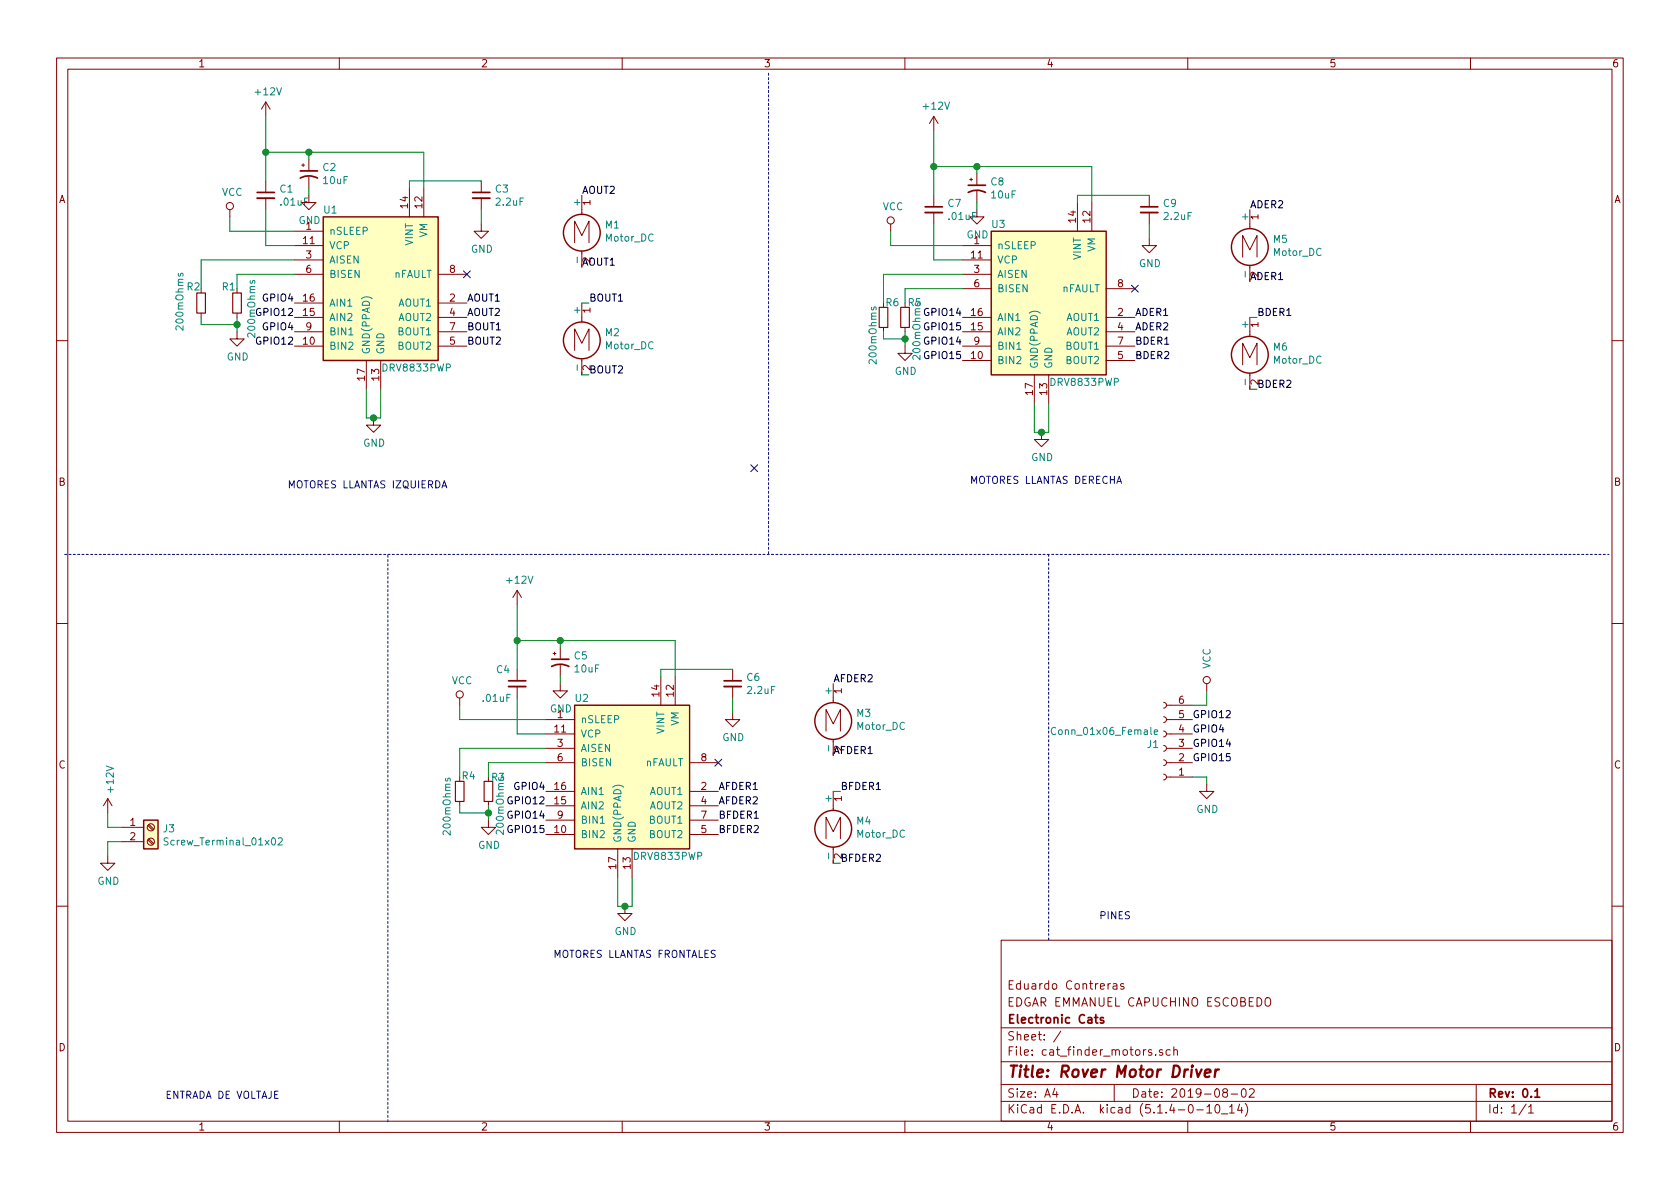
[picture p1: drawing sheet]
<svg xmlns="http://www.w3.org/2000/svg" width="297mm" height="210mm" viewBox="0 0 297 210" stroke-linecap="round" stroke-linejoin="round" font-family="sans-serif">
<g fill="none" stroke="#840000" stroke-width=".18">
<path d="M10 10.3h277v189.9h-277zM12 12.2h273v186.1h-273zM47 18v2.6M47 18l-.8 1.3M47 18l.8 1.3M60 10.3v1.9M110 10.3v1.9M160 10.3v1.9M210 10.3v1.9M260 10.3v1.9M40.6 37.1v1.2M47 32v2"/>
<path d="M47 35v2.1M53.3 29.2h.5M53.6 29v.5M54.6 34.5v1.3h1.3l-1.3 1.3-1.3-1.3h1.3M54.6 28.2v2M54.6 31.2v2.1M72.4 33.3v5M74.9 33.3v5M85.1 39.6v1.3h1.3l-1.3 1.3-1.3-1.3h1.3M85.1 32v2M85.1 35v2.1M102.9 34.5v3.4"/>
<path d="M157.5 39.6v1.3M165.1 20.6l-.8 1.2M165.1 20.6v2.5M165.1 34.5v2.1M165.1 37.6v2M165.1 20.6l.8 1.2M171.4 31.7h.6M171.7 31.5v.5M172.7 37.1v1.2h1.3l-1.3 1.3-1.3-1.3h1.3M172.7 30.7v2.1M172.7 33.8v2M190.5 35.8v5.1"/>
<path d="M193 35.8v5.1M203.2 34.5v2.1M203.2 37.6v2M221 37.1v3.3M35.6 55.4v.7M41.9 58.7v1.2h1.3l-1.3 1.3-1.3-1.3h1.3M41.9 51v.8M41.9 55.4v.7M52.1 40.9h5M52.1 43.4h5M52.1 56.1h5M52.1 53.6h5"/>
<path d="M52.1 46h5M52.1 48.5h5M52.1 58.7h5M77.5 56.1h5M77.5 53.6h5M77.5 48.5h5M77.5 58.7h5M101.6 42.9v-3.8l1.3 2.6 1.2-2.6v3.8M102.9 44.4v2.8M102.9 53.6v3.3M156.2 57.9v.8M160 53.6v.8"/>
<path d="M160 57.9v.8M170.2 43.4h5.1M170.2 56.1h5.1M170.2 46h5.1M170.2 48.5h5.1M170.2 58.7h5.1M170.2 51h5.1M195.6 56.1h5.1M195.6 58.7h5.1M195.6 51h5.1M203.2 42.2v1.2h1.3l-1.3 1.3-1.3-1.3h1.3M219.7 45.5v-3.8l1.3 2.5 1.2-2.5v3.8"/>
<path d="M221 46.9v2.9M221 56.1v3.4M10 60.2h2M52.1 61.2h5M64.8 63.7v5.1M66 73.9v1.3h1.3l-1.3 1.2-1.2-1.2h1.2M67.3 63.7v5.1M77.5 61.2h5M101.6 62v-3.8l1.3 2.5 1.2-2.5v3.8M102.9 63.4v2.9M160 61.2v1.3h1.3l-1.3 1.2-1.3-1.2h1.3M170.2 61.2h5.1"/>
<path d="M170.2 63.7h5.1M182.9 66.3v5.1M184.1 76.4v1.3h1.3l-1.3 1.3-1.2-1.3h1.2M185.4 66.3v5.1M195.6 61.2h5.1M195.6 63.7h5.1M219.7 64.5v-3.8l1.3 2.5 1.2-2.5v3.8M221 66v2.8M285 60.2h2M10 110.3h2M91.4 104.4l-.7 1.3M91.4 104.4v2.5"/>
<path d="M91.4 118.4v2M91.4 104.4l.8 1.3M97.8 115.6h.5M98 115.3v.5M99.1 114.5v2.1M99.1 117.6v2M116.8 119.6v5.1M119.4 119.6v5.1M129.5 118.4v2M285 110.3h2M81.3 123.4v1.3M86.4 137.4v.8"/>
<path d="M91.4 121.4v2M96.5 127.2h5.1M96.5 129.8h5.1M96.5 132.3h5.1M96.5 134.9h5.1M96.5 139.9h5.1M99.1 120.9v1.3h1.2l-1.2 1.2-1.3-1.2h1.3M121.9 134.9h5.1M121.9 139.9h5.1M129.5 126v1.2h1.3l-1.3 1.3-1.2-1.3h1.2M129.5 121.4v2M146 129.3v-3.8l1.3 2.5 1.3-2.5v3.8"/>
<path d="M147.3 120.9v3.4M147.3 130.8v2.8M147.3 139.9v3.4M205.7 124.2l.4 .1 .1 .3-.1 .4-.4 .2M205.7 126.7l.4 .2 .1 .2-.1 .5-.4 .2M205.7 129.3l.4 .1 .1 .3-.1 .4-.4 .2M205.7 131.8l.4 .1 .1 .3-.1 .5-.4 .1M205.7 134.4l.4 .1 .1 .3-.1 .4-.4 .2M205.7 136.9l.4 .1 .1 .3-.1 .4-.4 .2M206.2 124.7h4.6M206.2 127.2h4.6M206.2 129.8h4.6"/>
<path d="M206.2 132.3h4.6M206.2 134.9h4.6M206.2 137.4h4.6M213.4 138.7v1.2h1.2l-1.2 1.3-1.3-1.3h1.3M213.4 120.9v1.3M19 151.4v1.2h1.3l-1.3 1.3-1.2-1.3h1.2M19 141.2l-.7 1.3M19 141.2v2.6M19 141.2l.8 1.3M21.6 146.3h3.8M21.6 148.8h3.8M26.1 148.5l.9 .8"/>
<path d="M26.1 146l.9 .8M26.3 148.3l.9 .9M26.3 145.8l.9 .8M81.3 141.7v.8M86.4 145v1.3h1.2l-1.2 1.3-1.3-1.3h1.3M86.4 141.7v.8M96.5 147.6h5.1M96.5 142.5h5.1M96.5 145h5.1M109.2 150.1v5.1M111.8 150.1v5.1M121.9 147.6h5.1"/>
<path d="M121.9 142.5h5.1M121.9 145h5.1M146 148.3v-3.8l1.3 2.6 1.3-2.6v3.8M147.3 149.8v2.8M10 160.2h2M110.5 160.3v1.2h1.3l-1.3 1.3-1.3-1.3h1.3M177 166.3h108v32h-108zM196.3 173.9l-.4 .3M196.8 174h.6l.1 .9M197.5 174.3l-.5 .1-.2 .2v.2l.2 .1 .5-.1M198.7 174l-.4-.1-.2 .2 .1 .3 .5 .1v.3h-.6M223.9 176.5a.5 .5 0 0 1 .5 0 .5 .5 0 0 1 .3 .4v.5a.5 .5 0 0 1-.5 .5 .5 .5 0 0 1-.5-.5v-.5z"/>
<path d="M285 160.2h2M60 198.3v1.9M110 198.3v1.9M160 198.3v1.9M177 194.8h108M177 191.8h108M177 187.8h108M177 181.8h108M186.5 192.5l-.4 1h1M186.8 193v1M187.6 182.3l-1.3 2M197 191.8v3"/>
<path d="M203.6 185.7l-.3-.1-.3 .2 .1 .2 .5 .2v.3h-.6M204.3 186.5v.1M205.5 185.7l-.3-.1-.2 .2 .1 .2 .4 .2v.3h-.5M206.9 185.7l-.4-.1-.3 .3v.6l.3 .1 .4-.1M207.5 185.7l.2-.1 .4 .1 .1 .9M207.5 185.1v1.5M210 198.3v1.9M211.6 196.3h1.2M213.4 195.8l.4-.5v1.5M213.4 196.8h.8M215 195.4l.3-.1a.94 .94 0 0 1 0 1.5 .8 .8 0 0 1-.6-.6 .8 .8 0 0 1 .3-.8zM216 197h1.1"/>
<path d="M216.5 193.2l-.3-.3 .1-.2a.48 .48 0 0 1 .6-.1l.1 .2-.1 .3-.6 .1a.48 .48 0 0 0 0 .7l.2 .1 .5-.1v-.4l-.2-.3M217.4 195.8l.4-.5v1.5M217.4 196.8h.8M217.7 193.5h1.1M219.2 195.2l-.4 1.1h.9M219.5 195.8v1M219.6 192.7l.4-.2a.94 .94 0 0 1 0 1.5 .82 .82 0 0 1-.4-1.3zM220.2 195.1a1.71 1.71 0 0 1 0 2.3M220.9 192.7l.2-.2h.4l.2 .2 .1 .3-1 1h1M260 198.3v1.9M261 191.8v6.5M269.8 195.2l-1.2 2"/>
<path d="M270.3 195.8l.4-.5v1.5M270.3 196.8h.8"/>
<circle cx="40.6" cy="36.4" r=".63"/>
<circle cx="157.5" cy="39" r=".63"/>
<circle cx="81.3" cy="122.8" r=".63"/>
<circle cx="213.4" cy="120.3" r=".63"/>
<circle cx="26.7" cy="148.8" r=".63"/>
<circle cx="26.7" cy="146.3" r=".63"/>
</g>
<g fill="none" stroke="#840000" stroke-width=".3">
<path d="M45.5 34h3M53.1 31.5a3.2 3.2 0 0 1 3 0M53.1 30.2h3M83.6 34h3M163.6 36.6h3M171.2 34a3.2 3.2 0 0 1 3 0M171.2 32.8h3M201.7 36.6h3M97.5 117.9a3.2 3.2 0 0 1 3.1 0M97.5 116.6h3.1M89.9 120.4h3.1M128 120.4h3.1"/>
<path d="M193.5 179.9h.6M193.8 179.4v1.3l.3 .2M195.1 180l-.4-.1-.2 .2 .1 .3 .5 .1v.3h-.6M271.4 193l.4-.5v1.5M271.4 194h.8"/>
</g>
<path d="M211.5 189.1l.3 1.3 .6-1.3M213 189.8l1-.2v-.4h-.8l-.2 1 .2 .2 .6-.1M214.9 189.1l-.1 1.3M215.5 189.1a.55 .55 0 0 0-.6 .4" fill="none" stroke="#840000" stroke-width=".41"/>
<path d="M45.5 35h3M83.6 35h3M163.6 37.6h3M201.7 37.6h3M89.9 121.4h3.1M128 121.4h3.1" fill="none" stroke="#840000" stroke-width=".33"/>
<g fill="none" stroke="#840000" stroke-width=".25">
<path d="M57.1 38.3h20.4v25.4h-20.4zM175.3 40.9h20.3v25.4h-20.3zM101.6 124.7h20.3v25.4h-20.3zM25.4 145h2.5v5.1h-2.5z"/>
<circle cx="102.9" cy="41.1" r="3.3"/>
<circle cx="221" cy="43.7" r="3.3"/>
<circle cx="102.9" cy="60.2" r="3.3"/>
<circle cx="221" cy="62.7" r="3.3"/>
<circle cx="147.3" cy="127.5" r="3.3"/>
<circle cx="147.3" cy="146.6" r="3.3"/>
</g>
<g fill="#ffffc2" stroke="#ffffc2" stroke-width=".18">
<path d="M57.1 38.3h20.4v25.4h-20.4z"/>
<path d="M25.4 145h2.5v5.1h-2.5z"/>
<path d="M101.6 124.7h20.3v25.4h-20.3z"/>
<path d="M175.3 40.9h20.3v25.4h-20.3z"/>
</g>
<path d="M31.6 48.4l-.1 .3 .2 .1h.2l.1-.4h.3v.4M44.3 49.6l-.1 .3 .2 .2h.2l.1-.5h.3v.5M61.7 59.2h.7M154.1 54.3v.3l.2 .2h.1l.2-.5h.3v.5M179.8 61.8h.7M78.8 137.6v.3l.1 .2h.2l.1-.5h.4v.5M186.7 128.7a.6 .6 0 0 0-.9 .5 .6 .6 0 0 0 .6 .7l.3-.1M204.1 129.5l.6-.1-.1-.3h-.3l-.2 .1v.6h.5M29.7 148.2h-.5l-.1 .1v.4l.6 .2v.3l-.2 .2h-.5M49.2 148.3l.5-.1 .2 .3v.2l-.8 .7h.8M106.1 145.6h.8" fill="none" stroke="#008484" stroke-width=".18"/>
<path d="M34.8 51.8h1.5v3.6h-1.5zM41.1 51.8h1.6v3.6h-1.6zM155.4 54.4h1.6v3.5h-1.6zM159.3 54.4h1.5v3.5h-1.5zM80.5 138.2h1.5v3.5h-1.5zM85.6 138.2h1.5v3.5h-1.5z" fill="none" stroke="#840000" stroke-width=".2"/>
<path d="M135.9 12.9v85.1M11.4 98h273.1M185.4 98v68.6M68.6 198.4v-100.4" fill="none" stroke="#0000c2" stroke-width=".18" stroke-dasharray=".4 .4"/>
<g fill="none" stroke="#008400" stroke-width=".18">
<path d="M40.6 38.3v2.6h11.5M47 20.6v11.4M47 37.1v6.3h5.1M47 26.9h27.9v6.4M54.6 26.9v1.3M54.6 33.3v1.2M85.1 32h-12.7v1.3M85.1 37.1v2.5M165.1 29.5h27.9v6.3M165.1 23.1v11.4M165.1 39.6v6.4h5.1M172.7 29.5v1.2"/>
<path d="M172.7 35.8v1.3M203.2 34.5h-12.7v1.3M203.2 39.6v2.6M35.6 56.1v1.3h6.3M41.9 56.1v2.6M52.1 46h-16.5v5M52.1 48.5h-10.2v2.5M102.9 53.6h1.2M156.2 58.7v1.2h3.8M157.5 40.9v2.5h12.7M160 58.7v2.5M170.2 51h-10.2v2.6"/>
<path d="M170.2 48.5h-14v5.1M221 56.1h1.2M64.8 68.8v5.1h2.5v-5.1M102.9 66.3h1.2M182.9 71.4v5h2.5v-5M221 68.8h1.2M91.4 106.9v11.5M91.4 113.3h28v6.3M99.1 113.3v1.2M99.1 119.6v1.3M129.5 118.4h-12.7v1.2M81.3 124.7v2.5h15.2"/>
<path d="M91.4 123.4v6.4h5.1M96.5 134.9h-10.1v2.5M96.5 132.3h-15.2v5.1M129.5 123.4v2.6M147.3 139.9h1.3M210.8 137.4h2.6v1.3M213.4 122.2v2.5h-2.6M19 143.8v2.5h2.6M21.6 148.8h-2.6v2.6M81.3 142.5v1.3h5.1M86.4 142.5v2.5M109.2 155.2v5.1h2.6v-5.1"/>
<path d="M147.3 152.6h1.3"/>
</g>
<path d="M78.1 86.3l.5-1.3 .4 1.3M78.3 85.9h.6" fill="none" stroke="#0000c2" stroke-width=".18"/>
<g fill="#008400" stroke="#008400" stroke-width=".25">
<circle cx="54.6" cy="26.9" r=".51"/>
<circle cx="86.4" cy="143.8" r=".51"/>
<circle cx="160" cy="59.9" r=".51"/>
<circle cx="99.1" cy="113.3" r=".51"/>
<circle cx="47" cy="26.9" r=".51"/>
<circle cx="91.4" cy="113.3" r=".51"/>
<circle cx="41.9" cy="57.4" r=".51"/>
<circle cx="110.5" cy="160.3" r=".51"/>
<circle cx="184.2" cy="76.4" r=".51"/>
<circle cx="66" cy="73.9" r=".51"/>
<circle cx="165.1" cy="29.5" r=".51"/>
<circle cx="172.7" cy="29.5" r=".51"/>
</g>
<path d="M81.9 47.9l1.3 1.2M83.2 47.9l-1.3 1.2M200.1 50.4l1.2 1.3M201.3 50.4l-1.2 1.3M132.7 82.2l1.3 1.2M134 82.2l-1.3 1.2M126.4 134.3l1.2 1.2M127.6 134.3l-1.2 1.2" fill="none" stroke="#000084" stroke-width=".18"/>
<text font-size="2.8" fill="#840000" x="178" y="190.5">Title: Rover Motor Driver</text>
<g font-size="2.1" fill="#840000">
<text x="178" y="178">EDGAR EMMANUEL CAPUCHINO ESCOBEDO</text>
<text x="178" y="175">Eduardo Contreras</text>
<text x="178" y="184">Sheet: /</text>
<text x="178" y="181">Electronic Cats</text>
<text x="178" y="186.7">File: cat_finder_motors.sch</text>
<text x="178" y="196.9">KiCad E.D.A. kicad (5.1.4-0-10_14)</text>
<text x="178" y="194.1">Size: A4</text>
<text x="200" y="194.1">Date: 2019-08-02</text>
<text x="263" y="194.1">Rev: 0.1</text>
<text x="263" y="196.9">Id: 1/1</text>
</g>
<g font-size="1.8" fill="#840000">
<text x="35" y="11.9">1</text>
<text x="85" y="11.9">2</text>
<text x="135" y="11.9">3</text>
<text x="185" y="11.9">4</text>
<text x="235" y="11.9">5</text>
<text x="285" y="11.9">6</text>
<text x="10.4" y="35.9">A</text>
<text x="285.4" y="35.9">A</text>
<text x="54.1" y="40.6">1</text>
<text x="72.1" y="36.8" transform="rotate(-90 72.1 36.8)">14</text>
<text x="74.7" y="36.8" transform="rotate(-90 74.7 36.8)">12</text>
<text x="104.4" y="36.3" transform="rotate(-90 104.4 36.3)">1</text>
<text x="190.2" y="39.3" transform="rotate(-90 190.2 39.3)">14</text>
<text x="192.8" y="39.3" transform="rotate(-90 192.8 39.3)">12</text>
<text x="222.5" y="38.8" transform="rotate(-90 222.5 38.8)">1</text>
<text x="53.6" y="43.2">11</text>
<text x="54.1" y="45.7">3</text>
<text x="171.8" y="45.7">11</text>
<text x="172.2" y="43.2">1</text>
<text x="53.6" y="53.3">16</text>
<text x="54.1" y="48.3">6</text>
<text x="79.5" y="53.3">2</text>
<text x="79.5" y="48.3">8</text>
<text x="172.2" y="48.3">3</text>
<text x="172.2" y="50.8">6</text>
<text x="197.6" y="50.8">8</text>
<text x="53.6" y="55.9">15</text>
<text x="54.1" y="58.4">9</text>
<text x="79.5" y="55.9">4</text>
<text x="79.5" y="58.4">7</text>
<text x="104.4" y="55.3" transform="rotate(-90 104.4 55.3)">1</text>
<text x="171.8" y="58.4">15</text>
<text x="171.8" y="55.9">16</text>
<text x="197.6" y="55.9">2</text>
<text x="197.6" y="58.4">4</text>
<text x="222.5" y="57.9" transform="rotate(-90 222.5 57.9)">1</text>
<text x="53.6" y="61">10</text>
<text x="79.5" y="61">5</text>
<text x="104.4" y="65.5" transform="rotate(-90 104.4 65.5)">2</text>
<text x="171.8" y="63.5">10</text>
<text x="172.2" y="61">9</text>
<text x="197.6" y="63.5">5</text>
<text x="197.6" y="61">7</text>
<text x="64.5" y="67.3" transform="rotate(-90 64.5 67.3)">17</text>
<text x="67.1" y="67.3" transform="rotate(-90 67.1 67.3)">13</text>
<text x="182.6" y="69.8" transform="rotate(-90 182.6 69.8)">17</text>
<text x="185.2" y="69.8" transform="rotate(-90 185.2 69.8)">13</text>
<text x="222.5" y="68" transform="rotate(-90 222.5 68)">2</text>
<text x="10.4" y="85.9">B</text>
<text x="285.4" y="85.9">B</text>
<text x="116.6" y="123.1" transform="rotate(-90 116.6 123.1)">14</text>
<text x="119.1" y="123.1" transform="rotate(-90 119.1 123.1)">12</text>
<text x="148.8" y="122.7" transform="rotate(-90 148.8 122.7)">1</text>
<text x="208.4" y="124.5">6</text>
<text x="98.1" y="129.5">11</text>
<text x="98.6" y="127">1</text>
<text x="208.4" y="129.5">4</text>
<text x="208.4" y="127">5</text>
<text x="10.4" y="135.9">C</text>
<text x="98.6" y="132.1">3</text>
<text x="98.6" y="134.6">6</text>
<text x="124" y="134.6">8</text>
<text x="208.4" y="137.2">1</text>
<text x="208.4" y="134.6">2</text>
<text x="208.4" y="132.1">3</text>
<text x="285.4" y="135.9">C</text>
<text x="98.1" y="142.2">15</text>
<text x="98.1" y="139.7">16</text>
<text x="124" y="139.7">2</text>
<text x="124" y="142.2">4</text>
<text x="148.8" y="141.7" transform="rotate(-90 148.8 141.7)">1</text>
<text x="23" y="146">1</text>
<text x="23" y="148.6">2</text>
<text x="98.1" y="147.3">10</text>
<text x="98.6" y="144.8">9</text>
<text x="124" y="147.3">5</text>
<text x="124" y="144.8">7</text>
<text x="109" y="153.6" transform="rotate(-90 109 153.6)">17</text>
<text x="111.5" y="153.6" transform="rotate(-90 111.5 153.6)">13</text>
<text x="148.8" y="151.9" transform="rotate(-90 148.8 151.9)">2</text>
<text x="10.4" y="185.9">D</text>
<text x="285.4" y="185.9">D</text>
<text x="35" y="199.9">1</text>
<text x="85" y="199.9">2</text>
<text x="135" y="199.9">3</text>
<text x="185" y="199.9">4</text>
<text x="235" y="199.9">5</text>
<text x="285" y="199.9">6</text>
</g>
<g font-size="1.8" fill="#008484">
<text x="45.3" y="16.9">+12V</text>
<text x="163.4" y="19.4">+12V</text>
<text x="39.2" y="34.6">VCC</text>
<text x="49.5" y="34.1">C1</text>
<text x="57.1" y="30.2">C2</text>
<text x="57.3" y="32.6">10uF</text>
<text x="87.6" y="34.1">C3</text>
<text x="175.2" y="32.8">C8</text>
<text x="175.4" y="35.1">10uF</text>
<text x="49.7" y="36.4">.01uF</text>
<text x="52.8" y="39.6">GND</text>
<text x="57.3" y="37.8">U1</text>
<text x="58.2" y="41.5">nSLEEP</text>
<text x="87.8" y="36.4">2.2uF</text>
<text x="102.6" y="36.3" transform="rotate(-90 102.6 36.3)">+</text>
<text x="107.1" y="40.4">M1</text>
<text x="156.1" y="37.2">VCC</text>
<text x="167.6" y="36.6">C7</text>
<text x="167.8" y="38.9">.01uF</text>
<text x="175.4" y="40.3">U3</text>
<text x="205.7" y="36.6">C9</text>
<text x="205.9" y="38.9">2.2uF</text>
<text x="220.7" y="38.9" transform="rotate(-90 220.7 38.9)">+</text>
<text x="58.2" y="44.1">VCP</text>
<text x="58.2" y="46.6">AISEN</text>
<text x="73" y="43.4" transform="rotate(-90 73 43.4)">VINT</text>
<text x="75.6" y="42" transform="rotate(-90 75.6 42)">VM</text>
<text x="83.3" y="44.7">GND</text>
<text x="102.6" y="46.2" transform="rotate(-90 102.6 46.2)">-</text>
<text x="107.1" y="42.7">Motor_DC</text>
<text x="170.9" y="42.2">GND</text>
<text x="176.3" y="44.1">nSLEEP</text>
<text x="176.3" y="46.6">VCP</text>
<text x="191.1" y="45.9" transform="rotate(-90 191.1 45.9)">VINT</text>
<text x="193.7" y="44.5" transform="rotate(-90 193.7 44.5)">VM</text>
<text x="201.4" y="47.2">GND</text>
<text x="225.2" y="42.9">M5</text>
<text x="225.2" y="45.3">Motor_DC</text>
<text x="33.1" y="51.4">R2</text>
<text x="39.3" y="51.4">R1</text>
<text x="58.2" y="49.1">BISEN</text>
<text x="69.6" y="49.1">nFAULT</text>
<text x="176.3" y="49.1">AISEN</text>
<text x="176.3" y="51.7">BISEN</text>
<text x="187.7" y="51.7">nFAULT</text>
<text x="220.7" y="48.8" transform="rotate(-90 220.7 48.8)">-</text>
<text x="32.4" y="58.1" transform="rotate(-90 32.4 58.1)">200mOhms</text>
<text x="45.1" y="59.4" transform="rotate(-90 45.1 59.4)">200mOhms</text>
<text x="58.2" y="56.8">AIN2</text>
<text x="58.2" y="54.2">AIN1</text>
<text x="58.2" y="59.3">BIN1</text>
<text x="70.5" y="54.2">AOUT1</text>
<text x="70.5" y="56.8">AOUT2</text>
<text x="70.5" y="59.3">BOUT1</text>
<text x="102.6" y="55.4" transform="rotate(-90 102.6 55.4)">+</text>
<text x="107.1" y="59.5">M2</text>
<text x="156.7" y="54.1">R6</text>
<text x="160.6" y="54.1">R5</text>
<text x="176.3" y="59.3">AIN2</text>
<text x="176.3" y="56.8">AIN1</text>
<text x="188.6" y="56.8">AOUT1</text>
<text x="188.6" y="59.3">AOUT2</text>
<text x="220.7" y="57.9" transform="rotate(-90 220.7 57.9)">+</text>
<text x="40.1" y="63.7">GND</text>
<text x="58.2" y="61.8">BIN2</text>
<text x="65.4" y="62.7" transform="rotate(-90 65.4 62.7)">GND(PPAD)</text>
<text x="67.8" y="65.7">DRV8833PWP</text>
<text x="67.9" y="62.7" transform="rotate(-90 67.9 62.7)">GND</text>
<text x="70.5" y="61.8">BOUT2</text>
<text x="102.6" y="65.3" transform="rotate(-90 102.6 65.3)">-</text>
<text x="107.1" y="61.8">Motor_DC</text>
<text x="155" y="64.1" transform="rotate(-90 155 64.1)">200mOhms</text>
<text x="162.7" y="63.3" transform="rotate(-90 162.7 63.3)">200mOhms</text>
<text x="176.3" y="64.4">BIN2</text>
<text x="176.3" y="61.8">BIN1</text>
<text x="183.5" y="65.3" transform="rotate(-90 183.5 65.3)">GND(PPAD)</text>
<text x="186.1" y="65.3" transform="rotate(-90 186.1 65.3)">GND</text>
<text x="188.6" y="64.4">BOUT2</text>
<text x="188.6" y="61.8">BOUT1</text>
<text x="225.2" y="62">M6</text>
<text x="225.2" y="64.3">Motor_DC</text>
<text x="158.2" y="66.3">GND</text>
<text x="185.9" y="68.2">DRV8833PWP</text>
<text x="220.7" y="67.8" transform="rotate(-90 220.7 67.8)">-</text>
<text x="64.2" y="79">GND</text>
<text x="182.3" y="81.5">GND</text>
<text x="89.7" y="103.2">+12V</text>
<text x="87.8" y="119">C4</text>
<text x="101.6" y="116.6">C5</text>
<text x="101.7" y="118.9">10uF</text>
<text x="214" y="118.3" transform="rotate(-90 214 118.3)">VCC</text>
<text x="79.9" y="121">VCC</text>
<text x="85.5" y="124.1">.01uF</text>
<text x="97.2" y="126">GND</text>
<text x="101.8" y="124.1">U2</text>
<text x="132.1" y="120.4">C6</text>
<text x="132.3" y="122.7">2.2uF</text>
<text x="147.1" y="122.7" transform="rotate(-90 147.1 122.7)">+</text>
<text x="102.6" y="127.9">nSLEEP</text>
<text x="102.6" y="130.4">VCP</text>
<text x="117.5" y="129.8" transform="rotate(-90 117.5 129.8)">VINT</text>
<text x="120" y="128.4" transform="rotate(-90 120 128.4)">VM</text>
<text x="127.7" y="131.1">GND</text>
<text x="151.5" y="126.8">M3</text>
<text x="151.6" y="129.1">Motor_DC</text>
<text x="186.6" y="130">Conn_01x06_Female</text>
<text x="81.7" y="137.8">R4</text>
<text x="102.6" y="133">AISEN</text>
<text x="102.6" y="135.5">BISEN</text>
<text x="114" y="135.5">nFAULT</text>
<text x="147.1" y="132.6" transform="rotate(-90 147.1 132.6)">-</text>
<text x="202.9" y="132.3">J1</text>
<text x="20.1" y="140" transform="rotate(-90 20.1 140)">+12V</text>
<text x="86.9" y="138.1">R3</text>
<text x="102.6" y="143.1">AIN2</text>
<text x="102.6" y="140.6">AIN1</text>
<text x="114.9" y="140.6">AOUT1</text>
<text x="114.9" y="143.1">AOUT2</text>
<text x="147.1" y="141.7" transform="rotate(-90 147.1 141.7)">+</text>
<text x="211.5" y="143.8">GND</text>
<text x="28.9" y="147.2">J3</text>
<text x="29.7" y="149.5">Screw_Terminal_01x02</text>
<text x="79.7" y="147.4" transform="rotate(-90 79.7 147.4)">200mOhms</text>
<text x="89.1" y="147.2" transform="rotate(-90 89.1 147.2)">200mOhms</text>
<text x="102.6" y="148.2">BIN2</text>
<text x="102.6" y="145.7">BIN1</text>
<text x="109.9" y="149.1" transform="rotate(-90 109.9 149.1)">GND(PPAD)</text>
<text x="112.4" y="149.1" transform="rotate(-90 112.4 149.1)">GND</text>
<text x="114.9" y="148.2">BOUT2</text>
<text x="114.9" y="145.7">BOUT1</text>
<text x="151.5" y="145.8">M4</text>
<text x="151.6" y="148.1">Motor_DC</text>
<text x="84.5" y="150.1">GND</text>
<text x="112.3" y="152.1">DRV8833PWP</text>
<text x="147.1" y="151.7" transform="rotate(-90 147.1 151.7)">-</text>
<text x="17.2" y="156.5">GND</text>
<text x="108.7" y="165.3">GND</text>
</g>
<g font-size="1.8">
<text x="102.9" y="34.3">AOUT2</text>
<text x="221" y="36.8">ADER2</text>
<text x="102.9" y="47">AOUT1</text>
<text x="104.4" y="46.5" transform="rotate(-90 104.4 46.5)">2</text>
<text x="46.7" y="53.3">GPIO4</text>
<text x="82.5" y="53.3">AOUT1</text>
<text x="104.1" y="53.3">BOUT1</text>
<text x="221" y="49.5">ADER1</text>
<text x="222.5" y="49" transform="rotate(-90 222.5 49)">2</text>
<text x="45.7" y="55.9">GPIO12</text>
<text x="46.7" y="58.4">GPIO4</text>
<text x="82.5" y="58.4">BOUT1</text>
<text x="82.5" y="55.9">AOUT2</text>
<text x="163.8" y="55.9">GPIO14</text>
<text x="163.8" y="58.4">GPIO15</text>
<text x="200.7" y="58.4">ADER2</text>
<text x="200.7" y="55.9">ADER1</text>
<text x="222.2" y="55.9">BDER1</text>
<text x="45.7" y="61">GPIO12</text>
<text x="82.5" y="61">BOUT2</text>
<text x="163.8" y="63.5">GPIO15</text>
<text x="163.8" y="61">GPIO14</text>
<text x="200.7" y="63.5">BDER2</text>
<text x="200.7" y="61">BDER1</text>
<text x="104.1" y="66">BOUT2</text>
<text x="222.2" y="68.6">BDER2</text>
<text x="147.3" y="120.6">AFDER2</text>
<text x="210.8" y="127">GPIO12</text>
<text x="210.8" y="129.5">GPIO4</text>
<text x="147.3" y="133.3">AFDER1</text>
<text x="148.8" y="132.8" transform="rotate(-90 148.8 132.8)">2</text>
<text x="210.8" y="134.6">GPIO15</text>
<text x="210.8" y="132.1">GPIO14</text>
<text x="90.1" y="142.2">GPIO12</text>
<text x="91.1" y="139.7">GPIO4</text>
<text x="127" y="142.2">AFDER2</text>
<text x="127" y="139.7">AFDER1</text>
<text x="148.6" y="139.7">BFDER1</text>
<text x="90.1" y="144.8">GPIO14</text>
<text x="90.1" y="147.3">GPIO15</text>
<text x="127" y="147.3">BFDER2</text>
<text x="127" y="144.8">BFDER1</text>
<text x="148.6" y="152.4">BFDER2</text>
</g>
<g font-size="1.8" fill="#0000c2">
<text x="50.8" y="86.4">MOTORES LLANTAS IZQUIERDA</text>
<text x="171.4" y="85.6">MOTORES LLANTAS DERECHA</text>
<text x="194.3" y="162.6">PINES</text>
<text x="97.8" y="169.4">MOTORES LLANTAS FRONTALES</text>
<text x="29.2" y="194.3">ENTRADA DE VOLTAJE</text>
</g>
</svg>
